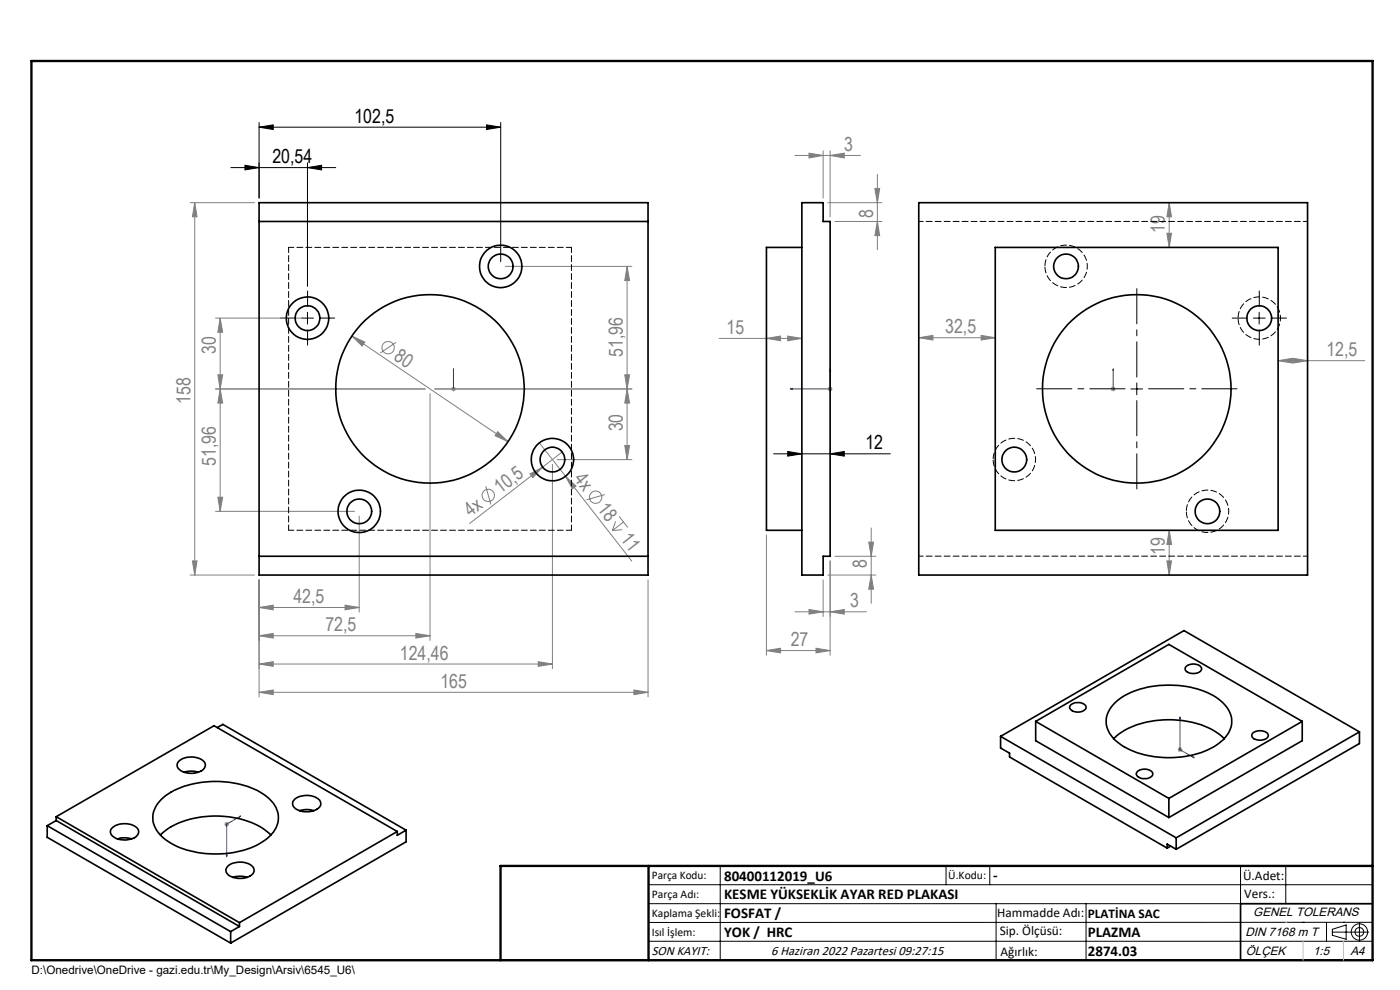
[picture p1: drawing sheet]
<svg xmlns="http://www.w3.org/2000/svg" width="297mm" height="210mm" viewBox="0 0 297 210" stroke-linecap="round" stroke-linejoin="round" font-family="sans-serif">
<g fill="none" stroke="#808080" stroke-width=".21">
<path d="M168.6 33h13.9M171.6 32.5l3 .5-3 .5zM174.6 32v10M176.1 33l3-.5v1zM176.1 32v14M185.6 40h1l-.5 3zM186.1 37v16M40.3 43h13.7M41.3 43l.5 3h-1zM41.3 43v79M107.2 56.5h26.9M133 56.5l.6 3h-1.1z"/>
<path d="M133 56.5v41M175.6 43h11.5M177.1 47h10M186.1 47l.5 3h-1zM247.5 49.5h1l-.5 3zM248 43l.5 3h-1zM248 43v9.5M45.7 67.5h18.5M46.2 79.5h1l-.5 3zM46.7 67.5v41M46.7 67.5l.5 3h-1zM74.6 71.3l2.8 1.3-.6 .8z"/>
<path d="M74.6 71.3l33.2 22.4M84 72.6l-3.3 2.3M132.5 79.5h1.1l-.6 3zM152.5 71.8h17.6M162.6 71.8l3-.5v1zM167.1 71.3l3 .5-3 .5zM194.9 71.6l3-.5v1zM194.9 71.6h16.2M208.1 71.1l3 .5-3 .5zM271.1 76.5l3-.5v1zM271.1 76.5h18.4M274.4 76l3 .5-3 .5z"/>
<path d="M45.7 82.5h44.5M46.7 82.5l.5 3h-1zM91.2 83.5v52.3M92.2 82.5h41.9M95.8 82.2l.8 .7M96.2 82v1M96.6 82.2l-.8 .7M105.6 91.6l2.2 2.1-2.8-1.3zM114.4 93.9l5.6 7.1M117.2 98.5v43.3M118.2 97.5h15.9M119.3 95.9l-19.7 15.1"/>
<path d="M132.5 94.5h1.1l-.6 3zM133 82.5l.6 3h-1.1zM175.6 82.5h1M175.8 82.2l.7 .7M176.1 82v1M176.5 82.2l-.7 .7M235.7 82.5h.9M235.8 82.2l.7 .7M236.1 82v1M236.5 82.2l-.7 .7M40.8 119h1l-.5 3zM45.7 108.5h29.5"/>
<path d="M46.2 105.5h1l-.5 3zM76.2 109.5v20.3M103 103.1l1.1 3.9M112.4 100.5l2.7-1.4-2.1 2.2zM120 101l2.2 2.1-.8 .6zM120 101l14 18M128.3 104.9l-3.9 1.1M130.6 110.6l-.7 2M131.3 109.5l1.9 2.4M132 112.4l-2.1 .2M132.3 110.7l-2.4 1.9M162.6 113.5v25.5"/>
<path d="M176.1 119v20M177.1 118h8.7M184.3 115h1l-.5 3zM184.8 112v16M247.5 119h1l-.5 3zM248 112.5l.5 3h-1zM248 112.5v9.5M40.3 122h13.7M55 128.9l3-.5v1zM55 134.9l3-.5v1zM55 123v24.8M55 128.9h21.2"/>
<path d="M55 134.9h36.2M73.2 128.4l3 .5-3 .5zM88.2 134.4l3 .5-3 .5zM137.5 123v24.8M162.6 138l3-.5v1zM162.6 138h13.5M168.6 129.8h15.2M171.6 129.3l3 .5-3 .5zM173.1 137.5l3 .5-3 .5zM174.6 123v7.8M175.6 122h10.2M176.1 129.8l3-.5v1z"/>
<path d="M184.8 122l.5 3h-1zM55 140.9l3-.5v.9zM55 146.9l3-.5v.9zM55 140.9h62.2M55 146.9h82.5M114.2 140.4l3 .5-3 .4zM134.5 146.4l3 .5-3 .4zM249.8 159h1M250 158.6l.7 .8M250.3 158.5v1M250.7 158.6l-.7 .8M47.6 174.8h1"/>
<path d="M47.7 174.5l.7 .7M48.1 174.3v1M48.4 174.5l-.7 .7"/>
<circle cx="82.3" cy="73.8" r="1.32"/>
<circle cx="103.6" cy="105.1" r="1.31"/>
<circle cx="126.4" cy="105.5" r="1.31"/>
</g>
<g fill="none" stroke="#000" stroke-width=".21">
<path d="M49 35.6h22.2M52 35.1l3 .5-3 .4zM55 27l3-.5v1zM55 26v16M55 27h51.2M65.2 35.6l3-.5v.9zM65.2 34.6v26.1M103.2 26.5l3 .5-3 .5zM106.2 26v29.5M64 67.5h2.5M65.2 66.2v2.5M265.9 67.5h2.5"/>
<path d="M267.1 66.2v2.5M164.1 96.3h24.8M167.1 95.8l3 .5-3 .5zM176.1 96.3l3-.5v1zM239.9 82.5h2.5M241.2 81.2v2.5M137.6 187.7h153.6M137.6 191.7h153.6M137.6 199.7h153.6M152.8 183.7v20M200.7 183.7v4M210 183.7v4"/>
<path d="M211.3 191.7v12M230.4 191.7v12M263.2 183.7v20M272.8 183.7v8M276.4 195.6h.1M281.4 195.6v4.1M282.6 197.7h7.8M282.6 197.1l3-.9v3l-3-.8zM285 195.6h.1M288.4 195.8v3.8M291.2 195.6l-153.6 .1"/>
<circle cx="288.4" cy="197.7" r="1.74"/>
<circle cx="288.4" cy="197.7" r=".93"/>
</g>
<g fill="none" stroke="#00f" stroke-width=".21">
<path d="M96.2 78.2v.5v-.5M96.2 78.2v4.3M176.1 78.2l.1 .5h-.2zM176.1 78.2v4.3h-8.5M236.1 78.2v.5v-.5M236.1 78.2v4.3M96.2 82.4v.2zM96.2 82.5h.1M167.6 82.5l.5-.1v.2zM236.1 82.4v.2zM236.1 82.5h.1M250.3 152.1v6.9l3 1.8"/>
<path d="M250.3 152.1l.1 .4-.1-.1zM50.8 173.2l.3-.1-.3 .2zM51.1 173.1l-3 1.7v6.9M253 160.5l.3 .3-.3-.2zM48 181.4h.2l-.1 .3z"/>
</g>
<path d="M241.2 80v-18.8M238.7 82.5h-18.8M241.2 85v18.7M243.7 82.5h18.7" fill="none" stroke="#000" stroke-width=".21" stroke-dasharray="15.2 1.3 1.3 1.3" stroke-dashoffset="7.8"/>
<path d="M62.8 67.5h-3.3M65.3 65v-3.3M65.3 70v3.2M67.8 67.5h3.2M264.6 67.5h-3.2M267.1 70v3.2M267.1 65v-3.3M269.6 67.5h3.3" fill="none" stroke="#000" stroke-width=".21" stroke-dasharray="15.2 1.3 1.3 1.3"/>
<path d="M291.2 191.7h-28v12M106.2 203.7h185" fill="none" stroke="#000" stroke-width=".35"/>
<path d="M6.7 12.9h284.5v190.8h-284.5zM137.6 183.7v20M291.2 183.7h-185v20" fill="none" stroke="#000" stroke-width=".5"/>
<path d="M272.8 195.6h.1M276.4 199.7v4M285 199.7v4" fill="none" stroke="#c0c0c0" stroke-width=".21"/>
<g fill="#00f">
<path d="M236.1 78.2v.5zM236.1 82.4v.2z"/>
<path d="M176.1 78.2l.1 .5h-.2zM167.6 82.5l.5-.1v.2z"/>
<path d="M253 160.5l.3 .3-.3-.2zM250.3 152.1l.1 .4-.1-.1zM50.8 173.2v.1l.3-.2zM48 181.4l.1 .3 .1-.3z"/>
<path d="M96.2 78.2v.5zM96.2 82.4v.2z"/>
</g>
<g fill="#000">
<path d="M55 27l3-.5v1zM103.2 26.5l3 .5-3 .5z"/>
<path d="M65.2 35.6l3-.5v.9zM52 35.1l3 .5-3 .4z"/>
<path d="M167.1 95.8l3 .5-3 .5zM176.1 96.3l3-.5v1z"/>
</g>
<g fill="#808080">
<path d="M112.4 100.5l2.7-1.4-2.1 2.2z"/>
<path d="M120 101l2.2 2.1-.8 .6z"/>
<path d="M105.6 91.6l-.6 .8 2.8 1.3zM74.6 71.3l2.2 2.1 .6-.8z"/>
<path d="M167.1 71.3l3 .5-3 .5zM162.6 71.8l3-.5v1z"/>
<path d="M173.1 137.5l3 .5-3 .5zM162.6 138l3-.5v1z"/>
<path d="M55 128.9l3-.5v1zM73.2 128.4l3 .5-3 .5zM55 140.9l3-.5v.9zM114.2 140.4l3 .5-3 .4z"/>
<path d="M271.1 76.5l3-.5v1zM274.4 76l3 .5-3 .5z"/>
<path d="M171.6 32.5l3 .5-3 .5zM176.1 33l3-.5v1z"/>
<path d="M208.1 71.1l3 .5-3 .5zM194.9 71.6l3-.5v1z"/>
<path d="M40.8 119h1l-.5 3zM41.3 43l.5 3h-1z"/>
<path d="M46.2 79.5h1l-.5 3zM46.7 67.5l.5 3h-1zM132.5 79.5h1.1l-.6 3zM133 56.5l.6 3h-1.1z"/>
<path d="M247.5 49.5h1l-.5 3zM248 43l.5 3h-1z"/>
<path d="M184.3 115h1l-.5 3zM184.8 122l.5 3h-1zM185.6 40h1l-.5 3zM186.1 47l.5 3h-1zM46.7 82.5l.5 3h-1zM46.2 105.5h1l-.5 3zM133 82.5l.6 3h-1.1zM132.5 94.5h1.1l-.6 3z"/>
<path d="M248 112.5l.5 3h-1zM247.5 119h1l-.5 3z"/>
<path d="M55 134.9l3-.5v1zM88.2 134.4l3 .5-3 .5zM55 146.9l3-.5v.9zM134.5 146.4l3 .5-3 .4z"/>
<path d="M171.6 129.3l3 .5-3 .5zM176.1 129.8l3-.5v1z"/>
</g>
<g fill="none" stroke="#000" stroke-width=".35">
<path d="M55 43h82.5v79h-82.5zM55 47h82.5M170.1 52.5h-7.5v60h7.5M170.1 43h4.5v4h1.5v71h-1.5v4h-4.5zM194.9 43h82.5v79h-82.5zM211.1 52.5h60v60h-60zM55 118h82.5M46.1 154.3l1.2-.6 38.8 22.4M212.3 156.2l37.2 21.5M212.3 156.2v2.5l1.9 1.1v.8l33.4 19.3M219.7 153v4.1l28.3 16.3M219.7 153l28.3 16.4"/>
<path d="M219.7 153l28.3-16.3 28.3 16.3M227.2 149.5a2.15 2.15 0 0 1 3.2 .5 1.77 1.77 0 0 1-2.5 .9 .92 .92 0 0 1-.8-1.3zM236.3 156.7a16.3 16.3 0 0 1 11.3-4 17.5 17.5 0 0 1 11.9 3.7l.2 .3M236.5 149.1a16.9 16.9 0 0 1 11.9-3.8 16.6 16.6 0 0 1 11.1 3.8 5.1 5.1 0 0 1-.5 8.2 18.7 18.7 0 0 1-13.9 3.2 14.2 14.2 0 0 1-9.3-4.4 4.9 4.9 0 0 1 .7-7zM251.6 141.5a2.24 2.24 0 0 1 3.3 .3 1.83 1.83 0 0 1-2.5 1 .92 .92 0 0 1-.8-1.3zM265.9 155.4a2.27 2.27 0 0 1 3.2 .5 1.79 1.79 0 0 1-2.5 1 .86 .86 0 0 1-.9-.5 .86 .86 0 0 1 .2-1zM276.3 153v4.1l-28.3 16.3M276.3 153l-28.3 16.4M288.4 155.2l-38.9 22.5M288.4 155.2v2.5l-38.9 22.5M288.4 155.2l-37.2-21.4-38.9 22.4M10 175.1l38.9 22.5"/>
<path d="M10 175.1v2.5l38.9 22.5M11.9 174.1l-1.9 1M11.9 174.1l38.9 22.4M11.9 173.2v.9M11.9 173.2l38.9 22.5M11.9 173.2l33.5-19.3 38.9 22.5M23.7 175.7a4.1 4.1 0 0 1 5.6 .3 1.55 1.55 0 0 1-1.4 1.9 3.7 3.7 0 0 1-4.4-1.1v-.7zM24.9 177.9a5.5 5.5 0 0 1 3 0M34 177.1a16.1 16.1 0 0 1 11.3-4 17 17 0 0 1 12.2 4M34.3 169.5a17.7 17.7 0 0 1 12.7-3.7 15.7 15.7 0 0 1 10.6 4.2 5.1 5.1 0 0 1-.8 7.8 17.8 17.8 0 0 1-12.3 3.3 15.2 15.2 0 0 1-10.6-4.2 5 5 0 0 1 .4-7.4zM38.1 161.4a4.1 4.1 0 0 1 5.4 .4 1.59 1.59 0 0 1-1.4 2 3.8 3.8 0 0 1-4.5-1.1v-.7zM39.1 163.8a5.5 5.5 0 0 1 3 0"/>
<path d="M62.5 169.5a4.3 4.3 0 0 1 5.3 .2 1.33 1.33 0 0 1-.9 2.1 3.9 3.9 0 0 1-4.8-1v-.7zM63.5 172a4.7 4.7 0 0 1 3.1 0M84.3 176.4l-33.5 19.3M86.1 176.1l-1.8 1.1v-.8M86.1 176.1v2.5l-37.2 21.5M241.4 163.6a2.22 2.22 0 0 1 3.1 .5 1.49 1.49 0 0 1-1.9 1.1 1.2 1.2 0 0 1-1.5-1.3zM247.6 179.9v-.8l1.9 1.1M248 169.4v4M248.3 179.5l-.7 .4M249.5 177.7v2.5M48.4 183.6a4.1 4.1 0 0 1 5.4 .5 1.56 1.56 0 0 1-1.4 2 3.8 3.8 0 0 1-4.4-1.1v-.7zM48.9 197.6v2.5"/>
<path d="M49.4 186.1a4.6 4.6 0 0 1 3 0M50.8 196.5l-1.9 1.1M50.8 195.7v.8"/>
<circle cx="106.2" cy="56.5" r="4.5"/>
<circle cx="106.2" cy="56.5" r="2.62"/>
<circle cx="226.1" cy="56.5" r="2.63"/>
<circle cx="65.2" cy="67.5" r="4.5"/>
<circle cx="65.2" cy="67.5" r="2.63"/>
<circle cx="267.1" cy="67.5" r="2.63"/>
<circle cx="91.2" cy="82.5" r="20"/>
<circle cx="117.2" cy="97.5" r="2.62"/>
<circle cx="117.2" cy="97.5" r="4.5"/>
<circle cx="215.2" cy="97.5" r="2.63"/>
<circle cx="241.2" cy="82.5" r="20"/>
<circle cx="76.2" cy="108.5" r="4.5"/>
<circle cx="76.2" cy="108.5" r="2.62"/>
<circle cx="256.2" cy="108.5" r="2.61"/>
</g>
<path d="M221.7 56.5a4.5 4.5 0 0 1 6.5-4 4.5 4.5 0 0 1 .6 7.7 4.5 4.5 0 0 1-7.1-3.1v-.6M262.6 67.5a4.5 4.5 0 0 1 6.6-4 4.5 4.5 0 0 1 .5 7.7 4.5 4.5 0 0 1-7-3.1l-.1-.6M210.7 97.5a4.5 4.5 0 0 1 6.6-4 4.5 4.5 0 0 1 .5 7.7 4.5 4.5 0 0 1-7.1-3.1v-.6M251.7 108.5a4.5 4.5 0 0 1 6.5-4 4.5 4.5 0 0 1 .6 7.6 4.5 4.5 0 0 1-7.1-3v-.6" fill="none" stroke="#000" stroke-width=".21" stroke-dasharray="1.3 .6" stroke-dashoffset="-.2"/>
<path d="M277.4 47h-82.5M194.9 118h82.5" fill="none" stroke="#000" stroke-width=".21" stroke-dasharray="1.3 .6" stroke-dashoffset=".3"/>
<path d="M61.2 52.5h60M61.2 52.5v60M121.2 112.5h-60M121.2 112.5v-60" fill="none" stroke="#000" stroke-width=".21" stroke-dasharray="1.3 .6" stroke-dashoffset=".2"/>
<g font-size="4.1">
<text x="75.2" y="26">102,5</text>
<text x="57.8" y="34.6">20,54</text>
<text x="183.6" y="95.3">12</text>
</g>
<g font-size="4.1" fill="#808080">
<text x="179.1" y="32">3</text>
<text x="185.2" y="46.1" transform="rotate(-90 185.2 46.1)">8</text>
<text x="247.1" y="49.4" transform="rotate(-90 247.1 49.4)">19</text>
<text x="154.1" y="70.8">15</text>
<text x="200.5" y="70.7">32,5</text>
<text x="45.8" y="75" transform="rotate(-90 45.8 75)">30</text>
<text x="83.3" y="76.1" transform="rotate(34 83.3 76.1)">80</text>
<text x="132.1" y="75.7" transform="rotate(-90 132.1 75.7)">51,96</text>
<text x="281.4" y="75.6">12,5</text>
<text x="40.4" y="85.7" transform="rotate(-90 40.4 85.7)">158</text>
<text x="132.1" y="91.5" transform="rotate(-90 132.1 91.5)">30</text>
<text x="45.8" y="98.8" transform="rotate(-90 45.8 98.8)">51,96</text>
<text x="121.7" y="101.7" transform="rotate(52 121.7 101.7)">4x</text>
<text x="106.2" y="104.9" transform="rotate(-38 106.2 104.9)">10,5</text>
<text x="99.8" y="109.8" transform="rotate(-38 99.8 109.8)">4x</text>
<text x="126.6" y="108" transform="rotate(52 126.6 108)">18</text>
<text x="131.5" y="114.2" transform="rotate(52 131.5 114.2)">11</text>
<text x="247.1" y="117.8" transform="rotate(-90 247.1 117.8)">19</text>
<text x="183.9" y="120.5" transform="rotate(-90 183.9 120.5)">8</text>
<text x="62.2" y="127.9">42,5</text>
<text x="180.4" y="128.8">3</text>
<text x="69" y="133.9">72,5</text>
<text x="167.8" y="137">27</text>
<text x="84.8" y="139.9">124,46</text>
<text x="93.4" y="145.9">165</text>
</g>
<g font-size="3.2">
<text x="153.6" y="186.8">80400112019_U6</text>
<text x="153.6" y="190.8">KESME YÜKSEKLİK AYAR RED PLAKASI</text>
<text x="210.7" y="186.6">-</text>
<text x="153.6" y="194.8">FOSFAT /</text>
<text x="153.6" y="198.8">YOK / HRC</text>
<text x="230.8" y="198.7">PLAZMA</text>
<text x="230.8" y="202.8">2874.03</text>
</g>
<g font-size="2.8">
<text x="263.7" y="186.7">Ü.Adet:</text>
<text x="263.9" y="190.5">Vers.:</text>
<text x="211.5" y="194.5">Hammadde Adı:</text>
<text x="230.8" y="194.7">PLATİNA SAC</text>
<text x="138.3" y="202.6">SON KAYIT:</text>
<text x="163.6" y="202.6">6 Haziran 2022 Pazartesi 09:27:15</text>
<text x="212.1" y="198.4">Sip. Ölçüsü:</text>
<text x="212.2" y="202.7">Ağırlık:</text>
</g>
<g font-size="2.6">
<text x="265.9" y="194.4">GENEL TOLERANS</text>
<text x="264.2" y="198.5">DIN 7168 m T</text>
<text x="264.3" y="202.6">ÖLÇEK</text>
<text x="278.5" y="202.6">1:5</text>
<text x="286.5" y="202.6">A4</text>
</g>
<g font-size="2.5">
<text x="138.3" y="186.4">Parça Kodu:</text>
<text x="138.3" y="190.5">Parça Adı:</text>
<text x="201.2" y="186.5">Ü.Kodu:</text>
<text x="138.3" y="194.5">Kaplama Şekli:</text>
<text x="138.3" y="198.6">Isıl İşlem:</text>
<text x="6.7" y="206.7">D:\Onedrive\OneDrive - gazi.edu.tr\My_Design\Arsiv\6545_U6\</text>
</g>
</svg>
